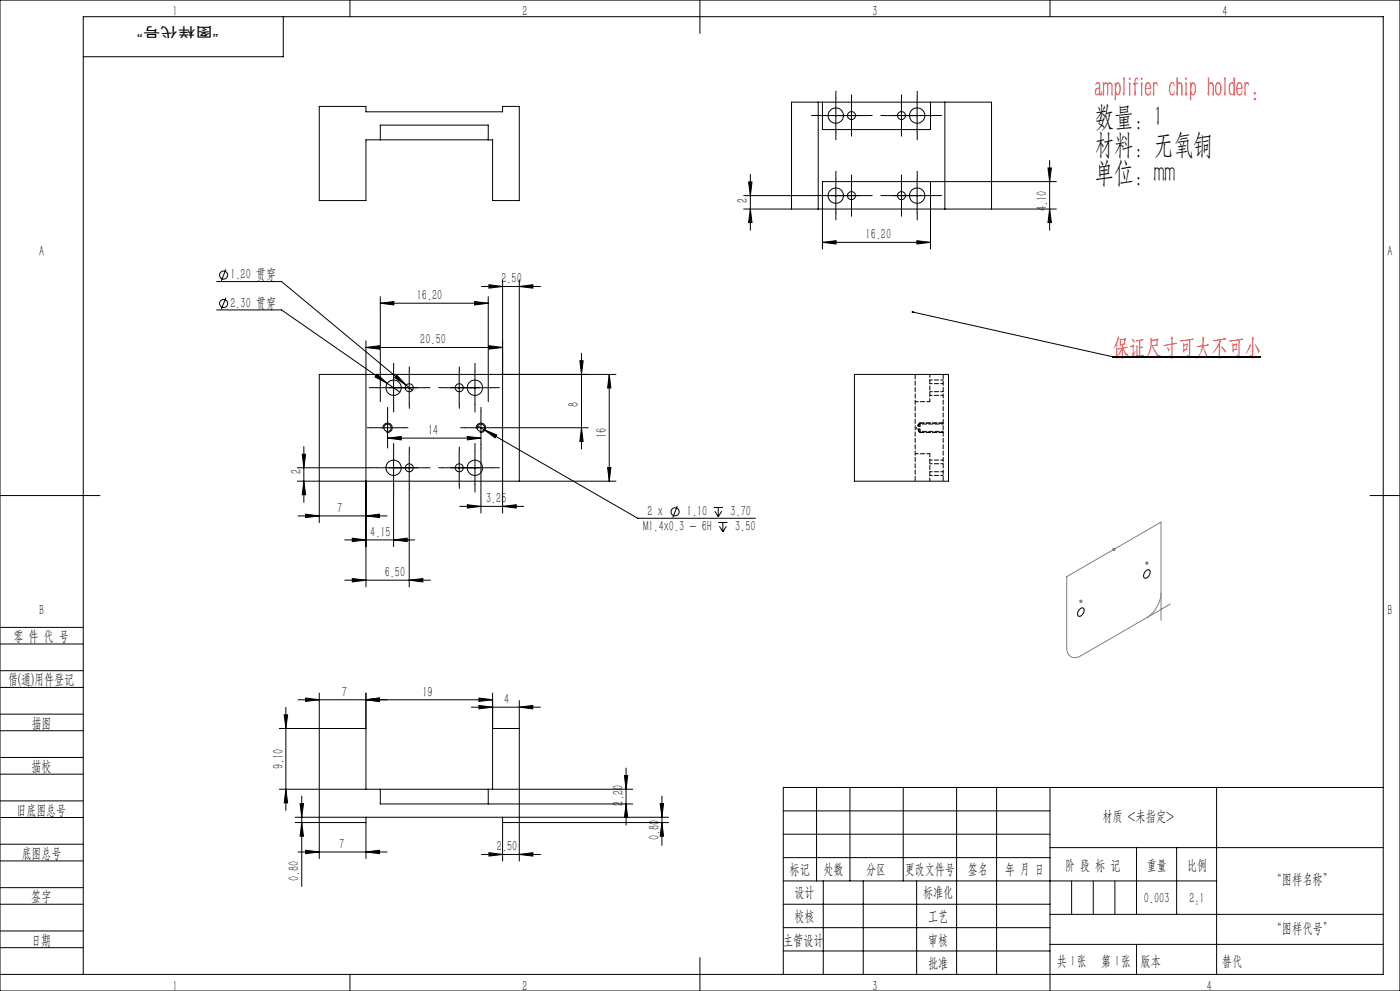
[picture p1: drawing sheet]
<svg xmlns="http://www.w3.org/2000/svg" width="420mm" height="297mm" viewBox="0 0 420 297" stroke-linecap="round" stroke-linejoin="round" font-family="sans-serif">
<g fill="none" stroke="#000" stroke-width=".3">
<path d="M0 0h420v297h-420zM85 5v12h-60M105 0v5M210 0v10M315 0v5M95.8 31.9h14v1.6h41v-1.6h5v28.2h-8v-18.2h-38v18.2h-14zM245.5 30.6v32M245.7 34.6h14.8M246.7 30.6v8.2h32.5v-8.2M250.8 29.6v10M255.4 29.6v10M265.4 34.6h14.7"/>
<path d="M270.4 29.6v10M275.1 29.6v10M283.5 30.6v32M114.1 41.9v-4.4h32.4v4.4M223.1 58.6h20.4M224.6 54.5h1l-.5 4.1zM225.1 52.3v16.7M245.7 58.6h14.8M250.8 53.6v10M255.4 53.6v10M265.4 58.6h14.7M270.4 53.6v10"/>
<path d="M275.1 53.6v10M279.2 54.4v20.2M314.4 50.3h1l-.5 4.1zM314.9 48.1v20.9M316.9 54.4h-70.2v20.2M223.1 62.6h93.8M225.1 62.6l.5 4.1h-1zM237.5 62.6v-32h60v32M246.7 72.6l4.1-.5v1zM246.7 72.6h32.5M275.1 72.1l4.1 .5-4.1 .5zM314.9 62.6l.5 4.1h-1z"/>
<path d="M65 92.9h19.5l31.7 22M65 84.4h19.5l37.3 31M67.8 89.2l-1.4 3.5M67.8 80.7l-1.4 3.5M114.1 90.9l4-.5v1zM114.1 88.9v31.5M114.1 90.9h32.4M142.4 90.4l4.1 .5-4.1 .5zM144.4 85.9h17.7M146.5 88.9v31.5M146.7 85.3l4.1 .6-4.1 .5zM150.8 83.9v69.9"/>
<path d="M155.8 85.9l4-.6v1.1zM155.8 83.9v60.3M273.8 93.5l60 13.4h44.4M109.8 104.1l4-.5v1zM109.8 102.1v73.8M109.8 104.1h41M113.1 116.2h14.7M113.1 112.1l3.1 2.8-3.7-1.9zM116.2 114.9l3.8 2.6M118.1 111.2v10M119 112.4l2.8 3-3.4-2.2zM121.8 115.4l1.9 1.6"/>
<path d="M122.8 111.2v10M132.8 116.2h14.7M137.8 111.2v10M142.5 111.2v10M146.7 103.6l4.1 .5-4.1 .5zM174 108.1h.9l-.5 4.1zM174.4 105.9v28.6M182.8 112.2l.5 4.1h-1zM182.8 112.2v32M184.8 112.2h-89v44.4M256.3 112.2h28.3v32h-28.3zM90.7 136.1h1l-.5 4.1z"/>
<path d="M91.2 133.8v16.8M111.3 128.2h10M114.9 128.5a1.39 1.39 0 0 1 1.3-1.7 1.39 1.39 0 0 1 1.5 1.5 1.39 1.39 0 0 1-1.8 1.2M116.3 131.3l4.1-.5v1zM116.3 131.3h28M116.3 123.2v10M118.1 135.2v10M122.8 135.2v10M137.8 135.2v10M139.3 128.2h10M140.2 130.8l4.1 .5-4.1 .5zM142.5 135.2v10"/>
<path d="M142.9 128.5a1.4 1.4 0 0 1 1.2-1.7 1.4 1.4 0 0 1 1.6 1.5 1.4 1.4 0 0 1-1.8 1.2M143.3 127.7l1.9 1.1M144.3 123.2v10M144.3 134.3v19.5M145.2 128.8l3.8 1.5-.5 .9zM145.2 128.8l46.1 26.5h35.4M150.4 128.2h26.1M174.4 128.2l.5 4.1h-.9zM0 148.5h30M89.2 140.2h21.6M89.4 154.6h26.7M91.2 144.2l.5 4.1h-1z"/>
<path d="M91.7 154.1l4.1 .5-4.1 .5zM109.8 154.6l4-.5v1zM113.1 140.2h14.7M118.1 147.5v16.3M122.8 146.4v29.5M132.8 140.2h14.7M137.9 151.8h19.2M140.2 151.3l4.1 .5-4.1 .5zM150.8 151.8l4.1-.5v1zM182.3 140.1h1l-.5 4.1zM184.8 144.2h-95.6M203.2 151.7l-1.4 3.4"/>
<path d="M214.1 152.1h2.8M214.5 153.2l1 1.7M215.5 156.6h2.7M215.5 152.1v2.8M215.8 157.7l1.1 1.7M216.5 153.2l-1 1.7M216.9 156.6v2.8M217.9 157.7l-1 1.7M411 148.5h9M103.4 161.8h21M103.4 173.9h25.7M105.7 161.3l4.1 .5-4.1 .5z"/>
<path d="M105.7 173.4l4.1 .5-4.1 .5zM118.1 161.8l4.1-.5v1zM122.8 173.9l4.1-.5v1zM343.9 171a.75 .75 0 0 1 1.1 0 .75 .75 0 0 1-.1 1 1.19 1.19 0 0 1-1.7 1.1 1.91 1.91 0 0 1 .7-2.1zM0 193h25M0 188h25M324.1 182.4a.71 .71 0 0 1 1 0 .71 .71 0 0 1 .1 .9 1.31 1.31 0 0 1-1.8 1.2 1.91 1.91 0 0 1 .7-2.1zM0 206h25M0 201h25M0 219h25M0 214h25M85.3 214.2h1l-.5 4.1z"/>
<path d="M85.8 212v30.9M91.7 209.2l4.1 .5-4.1 .5zM95.8 207.7v49.6M109.8 209.7l4-.5v1zM109.8 207.7v28.8M109.8 218.3h-26M141.4 211.9h20.7M143.7 209.2l4.1 .5-4.1 .5zM143.7 211.4l4.1 .5-4.1 .5zM147.8 218.3h8M147.8 207.7v28.8M147.8 209.7h-58.4"/>
<path d="M155.8 211.9l4-.5v1zM155.8 209.9v48.2M0 232h25M0 227h25M83.8 236.5h106M85.8 236.5l.5 4.1h-1zM90.5 238.6v27.1M114.1 236.5v4.4h75.7M146.5 236.5v4.4M187.3 232.4h1l-.5 4.1zM187.8 230.2v17.1M198.6 238.6v14.8"/>
<path d="M245 236v28M255 236v28M271 236v28M287 236v56M299 236v56M315 236v61M365 236v56M415 236h-180v56M0 245h25M0 240h25M0 258h25M0 253h25"/>
<path d="M88.5 244.9h112.1M88.5 246.5h21.3M89.4 255.3h26.7M90 240.8h1.1l-.6 4.1zM90.5 246.5l.6 4.1h-1.1zM91.7 254.8l4.1 .5-4.1 .5zM109.8 244.9v12.4M109.8 255.3l4-.5v1zM144.4 256.1h17.7M146.7 255.5l4.1 .6-4.1 .5zM150.8 244.9v13.2M150.8 246.5h49.8"/>
<path d="M155.8 256.1l4-.6v1.1zM187.8 240.9l.5 4.1h-1zM198 240.8h1.1l-.5 4.1zM198.6 246.5l.5 4.1h-1.1zM235 257h80M235 243h80M235 250h80M315 254h100M341 254v20M353 254v20M0 271h25M0 266h25"/>
<path d="M0 279h25M235 271h80M235 264h130M235 278h80M247 264v28M259 264v28M275 264v28M315 274h100M0 284h25M0 292h415v-287h-390v287M105 292v5M210 287v10"/>
<path d="M235 285h80M315 283h100"/>
<circle cx="250.8" cy="34.6" r="2.29"/>
<circle cx="255.4" cy="34.6" r="1.2"/>
<circle cx="270.4" cy="34.6" r="1.2"/>
<circle cx="275.1" cy="34.6" r="2.3"/>
<circle cx="250.8" cy="58.6" r="2.3"/>
<circle cx="255.5" cy="58.6" r="1.21"/>
<circle cx="270.4" cy="58.6" r="1.21"/>
<circle cx="275.1" cy="58.6" r="2.31"/>
<circle cx="67.1" cy="82.4" r="1.22"/>
<circle cx="67.1" cy="91" r="1.21"/>
<circle cx="118.1" cy="116.2" r="2.31"/>
<circle cx="122.8" cy="116.2" r="1.2"/>
<circle cx="137.8" cy="116.2" r="1.2"/>
<circle cx="142.5" cy="116.2" r="2.31"/>
<circle cx="116.3" cy="128.2" r="1.1"/>
<circle cx="144.3" cy="128.2" r="1.1"/>
<circle cx="118.1" cy="140.2" r="2.3"/>
<circle cx="122.8" cy="140.2" r="1.2"/>
<circle cx="137.8" cy="140.2" r="1.2"/>
<circle cx="142.5" cy="140.2" r="2.29"/>
<circle cx="202.5" cy="153.4" r="1.21"/>
</g>
<g fill="none" stroke="#808080" stroke-width=".3">
<path d="M323.9 179.8l.7 .7M324.3 179.7v1M324.6 179.8l-.7 .7M333.7 164.7h.9M333.8 164.3l.7 .7M334.2 164.2v1M334.5 164.3l-.7 .7M343.6 168.8h1M343.7 168.4l.7 .7M344.1 168.2v1.1M344.4 168.4l-.7 .7M348.3 177.7a9.6 9.6 0 0 1-4.2 7.4"/>
<path d="M323.7 180.2h1.1M344.1 185.1l-19.8 11.4a2.62 2.62 0 0 1-3 .3 2.62 2.62 0 0 1-1.3-2.7v-21.3l28.3-16.3v29.4M351.1 181l-7 4.1"/>
</g>
<g fill="none" stroke="#000" stroke-width=".3" stroke-dasharray="30.5 1.3 1.3 1.3">
<path d="M245.8 34.6h-2.3M250.5 34.6h-1.2M250.8 29.6v-2.3M250.8 39.6v2.3M255.5 29.6v-1.2M255.5 39.6v1.2M255.8 34.6h2.3M260.5 34.6h1.2M265.5 34.6h-1.2M270.2 34.6h-2.3M270.5 29.6v-1.2M270.5 39.6v1.2"/>
<path d="M275.2 29.6v-2.3M275.2 39.6v2.3M275.5 34.6h1.2M280.2 34.6h2.3M245.8 58.6h-2.3M250.5 58.6h-1.2M250.8 53.6v-2.3M255.5 53.6v-1.2M255.8 58.6h2.3M260.5 58.6h1.2M265.5 58.6h-1.2M270.2 58.6h-2.3"/>
<path d="M270.5 53.6v-1.2M275.2 53.6v-2.3M275.5 58.6h1.2M280.2 58.6h2.3M250.8 63.6v2.3M255.5 63.6v1.2M270.5 63.6v1.2M275.2 63.6v2.3M113.1 116.2h-2.3M117.8 116.2h-1.2M118.1 111.2v-2.3M122.8 111.2v-1.2"/>
<path d="M123.1 116.2h2.3M127.8 116.2h1.2M132.8 116.2h-1.2M137.5 116.2h-2.3M137.8 111.2v-1.2M142.5 111.2v-2.3M142.8 116.2h1.2M147.5 116.2h2.3M111.3 128.2h-1.1M116.3 123.2v-1.1M116.3 133.2v1.1M118.1 135.2v-2.3"/>
<path d="M118.1 121.2v2.3M121.3 128.2h1.1M122.8 135.2v-1.2M122.8 121.2v1.2M137.8 135.2v-1.2M137.8 121.2v1.2M139.3 128.2h-1.1M142.5 135.2v-2.3M142.5 121.2v2.3M144.3 123.2v-1.1M144.3 133.2v1.1M149.3 128.2h1.1"/>
<path d="M113.1 140.2h-2.3M117.8 140.2h-1.2M118.1 145.2v2.3M122.8 145.2v1.2M123.1 140.2h2.3M127.8 140.2h1.2M132.8 140.2h-1.2M137.5 140.2h-2.3M137.8 145.2v1.2M142.5 145.2v2.3M142.8 140.2h1.2M147.5 140.2h2.3"/>
</g>
<path d="M321.5 264v10M328 264v10M334.5 264v10M341 283v9" fill="none" stroke="#0a0605" stroke-width=".3"/>
<path d="M283 129.6h-7M283 126.8h-7" fill="none" stroke="#000" stroke-width=".3" stroke-dasharray="1.3 .6"/>
<path d="M276 126.8v2.8" fill="none" stroke="#000" stroke-width=".3" stroke-dasharray="1.3 .6" stroke-dashoffset=".2"/>
<g fill="#000">
<path d="M273.6 93.3a.33 .33 0 0 1 .5 0 .33 .33 0 0 1-.2 .5 .33 .33 0 0 1-.4-.4l.3 .1-.3-.1z"/>
<path d="M246.7 72.6l4.1-.5v1zM275.1 72.1l4.1 .5-4.1 .5z"/>
<path d="M146.7 103.6l4.1 .5-4.1 .5zM109.8 104.1l4-.5v1zM155.8 85.9l4-.6v1.1zM146.7 85.3l4.1 .6-4.1 .5zM142.4 90.4l4.1 .5-4.1 .5zM114.1 90.9l4-.5v1zM118.1 161.8l4.1-.5v1zM105.7 161.3l4.1 .5-4.1 .5zM122.8 173.9l4.1-.5v1zM105.7 173.4l4.1 .5-4.1 .5z"/>
<path d="M140.2 130.8l4.1 .5-4.1 .5zM116.3 131.3l4.1-.5v1zM143.7 209.2l4.1 .5-4.1 .5zM109.8 209.7l4-.5v1z"/>
<path d="M145.2 128.8l3.3 2.4 .5-.9zM113.1 112.1l-.6 .9 3.7 1.9zM119 112.4l-.6 .8 3.4 2.2zM91.7 209.2l4.1 .5-4.1 .5zM109.8 209.7l4-.5v1zM91.7 254.8l4.1 .5-4.1 .5zM109.8 255.3l4-.5v1zM146.7 255.5l4.1 .6-4.1 .5zM155.8 256.1l4-.6v1.1zM143.7 211.4l4.1 .5-4.1 .5zM155.8 211.9l4-.5v1z"/>
<path d="M174.4 128.2l.5 4.1h-.9zM174 108.1h.9l-.5 4.1z"/>
<path d="M90.7 136.1h1l-.5 4.1zM91.2 144.2l.5 4.1h-1zM198 240.8h1.1l-.5 4.1zM198.6 246.5l.5 4.1h-1.1zM187.3 232.4h1l-.5 4.1zM187.8 240.9l.5 4.1h-1zM224.6 54.5h1l-.5 4.1zM225.1 62.6l.5 4.1h-1z"/>
<path d="M91.7 154.1l4.1 .5-4.1 .5zM109.8 154.6l4-.5v1z"/>
<path d="M140.2 151.3l4.1 .5-4.1 .5zM150.8 151.8l4.1-.5v1z"/>
<path d="M182.3 140.1h1l-.5 4.1zM182.8 112.2l.5 4.1h-1z"/>
<path d="M85.8 236.5l.5 4.1h-1zM85.3 214.2h1l-.5 4.1zM314.9 62.6l.5 4.1h-1zM314.4 50.3h1l-.5 4.1z"/>
<path d="M90 240.8h1.1l-.6 4.1zM90.5 246.5l.6 4.1h-1.1z"/>
</g>
<path d="M283 112.2v32M274.6 144.2v-32" fill="none" stroke="#000" stroke-width=".3" stroke-dasharray="1.3 .6" stroke-dashoffset="-.1"/>
<path d="M279 112.2v8.2M274.6 120.4h4.4M274.6 136h4.4M279 144.2v-8.2" fill="none" stroke="#000" stroke-width=".3" stroke-dasharray="1.3 .6" stroke-dashoffset=".3"/>
<path d="M279 118.5h4M279 117.4h4M283 113.9h-4M283 115h-4M275.6 127.1v2.2M283 137.9h-4M283 139h-4M279 142.5h4M279 141.4h4" fill="none" stroke="#000" stroke-width=".3" stroke-dasharray="1.3 .6" stroke-dashoffset=".5"/>
<path d="M274.9 128.2l.7 1.1M275.6 127.1l-.7 1.1" fill="none" stroke="#000" stroke-width=".3" stroke-dasharray="1.3 .6" stroke-dashoffset=".6"/>
<path d="M275.6 129.3h7.4M283 127.1h-7.4" fill="none" stroke="#000" stroke-width=".3" stroke-dasharray="1.3 .6" stroke-dashoffset=".7"/>
<text font-size="8.5" fill="#f00" x="328.3" y="29.2">amplifier chip holder:</text>
<g font-size="8.5">
<text x="328.3" y="37.6">数量：1</text>
<text x="328.3" y="46.1">材料：无氧铜</text>
<text x="328.3" y="54.6">单位：mm</text>
</g>
<text font-size="7.1" fill="#f00" x="333.8" y="106.5">保证尺寸可大不可小</text>
<g font-size="4.4">
<text x="51.8" y="4.9">1</text>
<text x="156.8" y="4.9">2</text>
<text x="261.8" y="4.9">3</text>
<text x="366.7" y="4.9">4</text>
<text x="224.2" y="60.9" transform="rotate(-90 224.2 60.9)">2</text>
<text x="314.1" y="63.2" transform="rotate(-90 314.1 63.2)">4.10</text>
<text x="259.7" y="71.7">16.20</text>
<text x="11.8" y="76.6">A</text>
<text x="416.2" y="76.6">A</text>
<text x="69.1" y="83.7">1.20 贯穿</text>
<text x="125.1" y="90">16.20</text>
<text x="150.4" y="85">2.50</text>
<text x="69.1" y="92.2">2.30 贯穿</text>
<text x="126.1" y="103.2">20.50</text>
<text x="173.6" y="122" transform="rotate(-90 173.6 122)">8</text>
<text x="128.4" y="130.4">14</text>
<text x="181.9" y="131.2" transform="rotate(-90 181.9 131.2)">16</text>
<text x="90.3" y="141.9" transform="rotate(-90 90.3 141.9)">2</text>
<text x="101.2" y="153.7">7</text>
<text x="145.8" y="150.9">3.25</text>
<text x="194.3" y="154.7">2 x</text>
<text x="206.1" y="154.7">1.10</text>
<text x="219.2" y="154.7">3.70</text>
<text x="111.1" y="160.9">4.15</text>
<text x="192.9" y="159.2">M1.4x0.3 - 6H</text>
<text x="220.5" y="159.2">3.50</text>
<text x="115.4" y="173">6.50</text>
<text x="11.8" y="184.4">B</text>
<text x="416.3" y="184.4">B</text>
<text x="4" y="192">零 件 代 号</text>
<text x="2.5" y="205.1">借(通)用件登记</text>
<text x="102.5" y="208.8">7</text>
<text x="126.7" y="208.8">19</text>
<text x="151.2" y="211">4</text>
<text x="9.5" y="218.1">描图</text>
<text x="9.5" y="231.1">描校</text>
<text x="84.9" y="230.5" transform="rotate(-90 84.9 230.5)">9.10</text>
<text x="5" y="244.2">旧底图总号</text>
<text x="187" y="241.4" transform="rotate(-90 187 241.4)">2.20</text>
<text x="197.7" y="251.8" transform="rotate(-90 197.7 251.8)">0.80</text>
<text x="330.7" y="246.2">材质 &lt;未指定&gt;</text>
<text x="6.5" y="257.2">底图总号</text>
<text x="101.8" y="254.4">7</text>
<text x="149.1" y="255.2">2.50</text>
<text x="236.9" y="261.9">标记</text>
<text x="247.1" y="261.9">处数</text>
<text x="259.9" y="261.9">分区</text>
<text x="271.5" y="261.9">更改文件号</text>
<text x="290.4" y="261.9">签名</text>
<text x="301.5" y="261.9">年 月 日</text>
<text x="319.5" y="260.6">阶 段 标 记</text>
<text x="344" y="260.6">重量</text>
<text x="356.1" y="260.6">比例</text>
<text x="89.7" y="264.1" transform="rotate(-90 89.7 264.1)">0.80</text>
<text x="238.3" y="268.9">设计</text>
<text x="276.9" y="268.9">标准化</text>
<text x="381.5" y="264.8">“图样名称”</text>
<text x="9.4" y="270.1">签字</text>
<text x="343.2" y="270.7">0.003</text>
<text x="356.8" y="270.7">2:1</text>
<text x="238.3" y="276.1">校核</text>
<text x="278.4" y="276">工艺</text>
<text x="381.5" y="279.6">“图样代号”</text>
<text x="9.4" y="283.2">日期</text>
<text x="234.9" y="283.3">主管设计</text>
<text x="278.4" y="283.3">审核</text>
<text x="278.4" y="290.2">批准</text>
<text x="317.1" y="289.4">共 张</text>
<text x="321.1" y="289.4">1</text>
<text x="330.3" y="289.4">第 张</text>
<text x="334.5" y="289.4">1</text>
<text x="342.1" y="289.4">版本</text>
<text x="51.8" y="296.9">1</text>
<text x="156.8" y="296.9">2</text>
<text x="261.8" y="296.9">3</text>
<text x="362.1" y="296.9">4</text>
</g>
<text font-size="4.4" fill="#0a0605" x="366.6" y="289.4">替代</text>
<text font-size="4.1" fill="#0a0605" x="65.6" y="8" transform="rotate(-180 65.6 8)">“图样代号”</text>
</svg>
